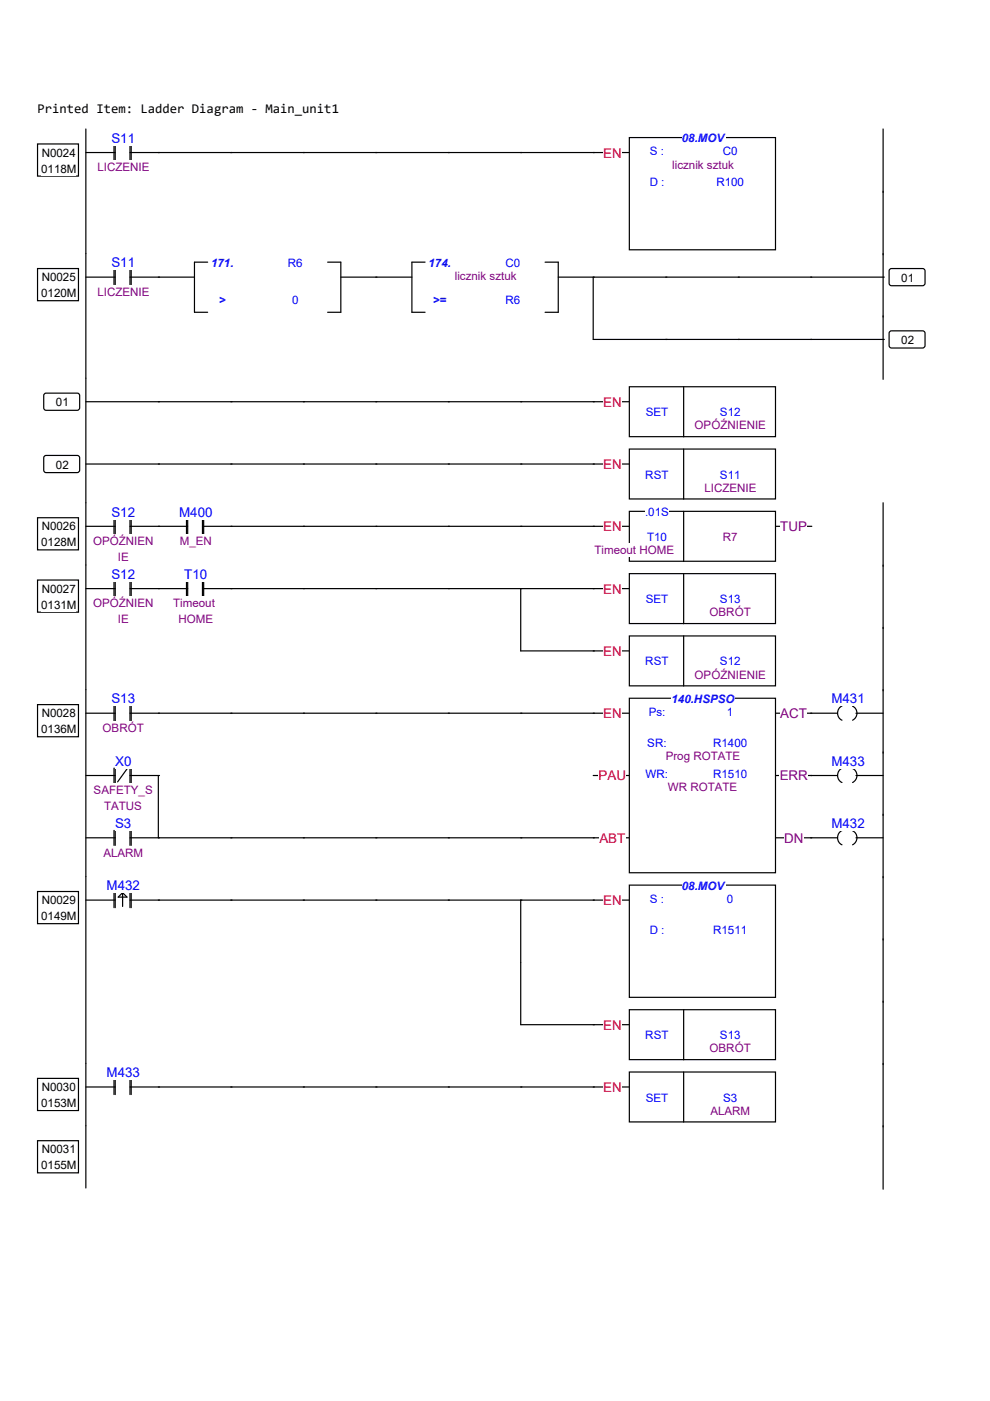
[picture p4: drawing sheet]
<svg xmlns="http://www.w3.org/2000/svg" width="210mm" height="297mm" viewBox="0 0 210 297" stroke-linecap="round" stroke-linejoin="round" font-family="sans-serif">
<path d="M8 30.5h8.6v6.8h-8.6z" fill="none" stroke="#000" stroke-width=".25"/>
<g fill="#fff">
<path d="M8.8 30.9h7.2v2.8h-7.2z"/>
<path d="M8.7 34.4h7.4v2.8h-7.4z"/>
</g>
<path d="M18.2 27.3v26.5M18.2 32.3h6.2M24.2 30.8v3.2M24.4 30.8v3.2M27.6 32.3h6.2M27.6 30.8v3.2M27.8 30.8v3.2" fill="none" stroke="#000" stroke-width=".25"/>
<g fill="#fff">
<path d="M23.6 27.7h5.1v3.2h-5.1z"/>
<path d="M20.7 34.1h10.9v2.8h-10.9z"/>
</g>
<path d="M33.6 32.3h99.8" fill="none" stroke="#000" stroke-width=".25"/>
<path d="M127.9 30.9h3.9v3.1h-3.9z" fill="#fff"/>
<path d="M133.4 29.2h31v23.8h-31z" fill-rule="evenodd" fill="#fff"/>
<path d="M133.4 29.2h31v23.8h-31z" fill="none" stroke="#000" stroke-width=".25"/>
<g fill="#fff">
<path d="M144.6 27.9h9.3v2.8h-9.3z"/>
<path d="M137.8 30.7h3v2.8h-3z"/>
<path d="M153.2 30.7h3.2v2.8h-3.2z"/>
<path d="M142.5 33.5h13.1v2.8h-13.1z"/>
<path d="M137.8 37.3h3.1v2.8h-3.1z"/>
<path d="M151.9 37.3h5.8v2.8h-5.8z"/>
</g>
<path d="M187.2 27.3v26.7" fill="none" stroke="#000" stroke-width=".25"/>
<path d="M8 56.9h8.6v6.9h-8.6z" fill-rule="evenodd" fill="#fff"/>
<path d="M8 56.9h8.6v6.9h-8.6z" fill="none" stroke="#000" stroke-width=".25"/>
<g fill="#fff">
<path d="M8.8 57.4h7.2v2.8h-7.2z"/>
<path d="M8.7 60.8h7.4v2.8h-7.4z"/>
</g>
<path d="M18.2 53.8v26.4M18.2 58.8h6.2M24.2 57.2v3.2M24.4 57.2v3.2M27.6 58.8h6.2M27.6 57.2v3.2M27.8 57.2v3.2" fill="none" stroke="#000" stroke-width=".25"/>
<g fill="#fff">
<path d="M23.6 54.1h5.1v3.2h-5.1z"/>
<path d="M20.7 60.5h10.9v2.8h-10.9z"/>
</g>
<path d="M33.6 58.8h7.6M44 55.6h-2.8v10.6h2.8M69.5 55.6h2.8v10.6h-2.8M72.3 58.8h7.6" fill="none" stroke="#000" stroke-width=".25"/>
<g fill="#fff">
<path d="M44.7 54.3h4.8v2.8h-4.8z"/>
<path d="M61 54.3h3.2v2.8h-3.2z"/>
<path d="M46.4 62.3h1.4v2.8h-1.4z"/>
<path d="M61.9 62.3h1.4v2.8h-1.4z"/>
</g>
<path d="M79.7 58.8h7.6M90.1 55.6h-2.8v10.6h2.8M115.6 55.6h2.8v10.6h-2.8M118.4 58.8h7.6" fill="none" stroke="#000" stroke-width=".25"/>
<g fill="#fff">
<path d="M90.8 54.3h4.8v2.8h-4.8z"/>
<path d="M107.1 54.3h3.2v2.8h-3.2z"/>
<path d="M96.4 57.1h13.1v2.8h-13.1z"/>
<path d="M91.8 62.3h2.9v2.8h-2.9z"/>
<path d="M107.1 62.3h3.2v2.8h-3.2z"/>
</g>
<path d="M187.2 53.8v13.4M187.5 58.8h-61.7v13.2" fill="none" stroke="#000" stroke-width=".25"/>
<path d="M188.6 57.2l.4-.3 6.9 .1 .2 .4v2.9l-.5 .3-6.8-.1-.3-.4z" fill-rule="evenodd" fill="#fff"/>
<path d="M188.6 57.2l.4-.3 6.9 .1 .2 .4v2.9l-.5 .3-6.8-.1-.3-.4z" fill="none" stroke="#000" stroke-width=".25"/>
<path d="M191.1 57.5h2.7v2.8h-2.7z" fill="#fff"/>
<path d="M125.8 72h61.7M187.2 67v13.4" fill="none" stroke="#000" stroke-width=".25"/>
<path d="M188.6 70.4l.4-.3 6.9 .1 .2 .5v2.8l-.5 .3-6.8-.1-.3-.4z" fill-rule="evenodd" fill="#fff"/>
<path d="M188.6 70.4l.4-.3 6.9 .1 .2 .5v2.8l-.5 .3-6.8-.1-.3-.4z" fill="none" stroke="#000" stroke-width=".25"/>
<path d="M191.1 70.7h2.7v2.8h-2.7z" fill="#fff"/>
<path d="M18.2 80.2v26.4" fill="none" stroke="#000" stroke-width=".25"/>
<path d="M9.3 83.6l.5-.2h6.8l.3 .5-.1 2.8-.4 .3-6.9-.1-.2-.4z" fill-rule="evenodd" fill="#fff"/>
<path d="M9.3 83.6l.5-.2h6.8l.3 .5-.1 2.8-.4 .3-6.9-.1-.2-.4z" fill="none" stroke="#000" stroke-width=".25"/>
<path d="M11.9 83.9h2.7v2.8h-2.7z" fill="#fff"/>
<path d="M18.2 85.2h115.2" fill="none" stroke="#000" stroke-width=".25"/>
<path d="M127.9 83.7h3.9v3.2h-3.9z" fill="#fff"/>
<path d="M133.4 82h31v10.6h-31z" fill-rule="evenodd" fill="#fff"/>
<path d="M133.4 82h31v10.6h-31zM144.9 82v10.6" fill="none" stroke="#000" stroke-width=".25"/>
<g fill="#fff">
<path d="M136.9 86h4.8v2.8h-4.8z"/>
<path d="M152.7 86h4.3v2.8h-4.3z"/>
<path d="M147.3 88.8h15v2.8h-15z"/>
</g>
<path d="M9.3 96.8l.5-.2h6.8l.3 .5-.1 2.8-.4 .3-6.9-.1-.2-.4z" fill-rule="evenodd" fill="#fff"/>
<path d="M9.3 96.8l.5-.2h6.8l.3 .5-.1 2.8-.4 .3-6.9-.1-.2-.4z" fill="none" stroke="#000" stroke-width=".25"/>
<path d="M11.9 97.1h2.7v2.8h-2.7z" fill="#fff"/>
<path d="M18.2 98.4h115.2" fill="none" stroke="#000" stroke-width=".25"/>
<path d="M127.9 96.9h3.9v3.2h-3.9z" fill="#fff"/>
<path d="M133.4 95.2h31v10.6h-31z" fill-rule="evenodd" fill="#fff"/>
<path d="M133.4 95.2h31v10.6h-31zM144.9 95.2v10.6" fill="none" stroke="#000" stroke-width=".25"/>
<g fill="#fff">
<path d="M136.8 99.2h5v2.8h-5z"/>
<path d="M152.7 99.2h4.3v2.8h-4.3z"/>
<path d="M149.4 102h10.9v2.8h-10.9z"/>
</g>
<path d="M8 109.8h8.6v6.8h-8.6z" fill-rule="evenodd" fill="#fff"/>
<path d="M8 109.8h8.6v6.8h-8.6z" fill="none" stroke="#000" stroke-width=".25"/>
<g fill="#fff">
<path d="M8.8 110.2h7.2v2.8h-7.2z"/>
<path d="M8.7 113.6h7.4v2.8h-7.4z"/>
</g>
<path d="M18.2 106.6v13.2M18.2 111.6h6.2M24.2 110v3.2M24.4 110v3.2M27.6 111.6h6.2M27.6 110v3.2M27.8 110v3.2" fill="none" stroke="#000" stroke-width=".25"/>
<g fill="#fff">
<path d="M23.6 107h5.1v3.2h-5.1z"/>
<path d="M19.7 113.3h12.8v2.8h-12.8z"/>
<path d="M25 116.6h2.3v2.8h-2.3z"/>
</g>
<path d="M33.6 111.6h6.2M39.5 110v3.2M39.8 110v3.2M42.9 111.6h6.3M42.9 110v3.2M43.2 110v3.2" fill="none" stroke="#000" stroke-width=".25"/>
<g fill="#fff">
<path d="M38 107h7v3.2h-7z"/>
<path d="M38.1 113.3h6.8v2.8h-6.8z"/>
</g>
<path d="M48.9 111.6h84.5" fill="none" stroke="#000" stroke-width=".25"/>
<path d="M127.9 110.1h3.9v3.2h-3.9z" fill="#fff"/>
<path d="M164.5 111.6h7.6" fill="none" stroke="#000" stroke-width=".25"/>
<path d="M165.4 110.1h5.7v3.2h-5.7z" fill="#fff"/>
<path d="M133.4 108.4h31v10.6h-31z" fill-rule="evenodd" fill="#fff"/>
<path d="M133.4 108.4h31v10.6h-31zM144.9 108.4v10.6" fill="none" stroke="#000" stroke-width=".25"/>
<g fill="#fff">
<path d="M136.8 107.1h5v2.8h-5z"/>
<path d="M137.2 112.4h4.2v2.8h-4.2z"/>
<path d="M126 115.2h16.9v2.8h-16.9z"/>
<path d="M153.2 112.4h3.2v2.8h-3.2z"/>
</g>
<path d="M187.2 106.6v13.5" fill="none" stroke="#000" stroke-width=".25"/>
<path d="M8 123h8.6v6.8h-8.6z" fill-rule="evenodd" fill="#fff"/>
<path d="M8 123h8.6v6.8h-8.6z" fill="none" stroke="#000" stroke-width=".25"/>
<g fill="#fff">
<path d="M8.8 123.4h7.2v2.8h-7.2z"/>
<path d="M8.7 126.8h7.4v2.8h-7.4z"/>
</g>
<path d="M18.2 119.8v26.4M18.2 124.8h6.2M24.2 123.2v3.2M24.4 123.2v3.2M27.6 124.8h6.2M27.6 123.2v3.2M27.8 123.2v3.2" fill="none" stroke="#000" stroke-width=".25"/>
<g fill="#fff">
<path d="M23.6 120.2h5.1v3.2h-5.1z"/>
<path d="M19.7 126.5h12.8v2.8h-12.8z"/>
<path d="M25 129.8h2.3v2.8h-2.3z"/>
</g>
<path d="M33.6 124.8h6.2M39.5 123.2v3.2M39.8 123.2v3.2M42.9 124.8h6.3M42.9 123.2v3.2M43.2 123.2v3.2" fill="none" stroke="#000" stroke-width=".25"/>
<g fill="#fff">
<path d="M39.1 120.2h4.8v3.2h-4.8z"/>
<path d="M36.7 126.5h9.6v2.8h-9.6z"/>
<path d="M37.8 129.8h7.4v2.8h-7.4z"/>
</g>
<path d="M48.9 124.8h84.5M110.4 124.8v13.2" fill="none" stroke="#000" stroke-width=".25"/>
<path d="M127.9 123.3h3.9v3.2h-3.9z" fill="#fff"/>
<path d="M133.4 121.6h31v10.6h-31z" fill-rule="evenodd" fill="#fff"/>
<path d="M133.4 121.6h31v10.6h-31zM144.9 121.6v10.6" fill="none" stroke="#000" stroke-width=".25"/>
<g fill="#fff">
<path d="M136.9 125.6h4.8v2.8h-4.8z"/>
<path d="M152.7 125.6h4.3v2.8h-4.3z"/>
<path d="M150.5 128.4h8.7v2.8h-8.7z"/>
</g>
<path d="M187.2 119.8v13.5M110.4 138h23" fill="none" stroke="#000" stroke-width=".25"/>
<path d="M127.9 136.5h3.9v3.2h-3.9z" fill="#fff"/>
<path d="M133.4 134.8h31v10.6h-31z" fill-rule="evenodd" fill="#fff"/>
<path d="M133.4 134.8h31v10.6h-31zM144.9 134.8v10.7" fill="none" stroke="#000" stroke-width=".25"/>
<g fill="#fff">
<path d="M136.8 138.9h5v2.7h-5z"/>
<path d="M152.7 138.9h4.3v2.7h-4.3z"/>
<path d="M147.3 141.6h15v2.8h-15z"/>
</g>
<path d="M187.2 133v13.5" fill="none" stroke="#000" stroke-width=".25"/>
<path d="M8 149.4h8.6v6.8h-8.6z" fill-rule="evenodd" fill="#fff"/>
<path d="M8 149.4h8.6v6.8h-8.6z" fill="none" stroke="#000" stroke-width=".25"/>
<g fill="#fff">
<path d="M8.8 149.8h7.2v2.8h-7.2z"/>
<path d="M8.7 153.2h7.4v2.8h-7.4z"/>
</g>
<path d="M18.2 146.2v39.6M18.2 151.2h6.2M24.2 149.6v3.2M24.4 149.6v3.2M27.6 151.2h6.2M27.6 149.6v3.2M27.8 149.6v3.2" fill="none" stroke="#000" stroke-width=".25"/>
<g fill="#fff">
<path d="M23.6 146.6h5.1v3.2h-5.1z"/>
<path d="M21.8 152.9h8.7v2.8h-8.7z"/>
</g>
<path d="M33.6 151.2h99.8" fill="none" stroke="#000" stroke-width=".25"/>
<path d="M127.9 149.7h3.9v3.2h-3.9z" fill="#fff"/>
<path d="M125.8 164.4h7.6" fill="none" stroke="#000" stroke-width=".25"/>
<path d="M126.9 162.9h5.9v3.2h-5.9z" fill="#fff"/>
<path d="M125.8 177.6h7.6" fill="none" stroke="#000" stroke-width=".25"/>
<path d="M127 176.1h5.6v3.2h-5.6z" fill="#fff"/>
<path d="M164.5 151.2h7.6" fill="none" stroke="#000" stroke-width=".25"/>
<path d="M165.4 149.7h5.7v3.2h-5.7z" fill="#fff"/>
<path d="M164.5 164.4h7.6" fill="none" stroke="#000" stroke-width=".25"/>
<path d="M165.3 162.9h6v3.2h-6z" fill="#fff"/>
<path d="M164.5 177.6h7.6" fill="none" stroke="#000" stroke-width=".25"/>
<path d="M166.2 176.1h4.1v3.2h-4.1z" fill="#fff"/>
<path d="M133.4 148h31v37h-31z" fill-rule="evenodd" fill="#fff"/>
<path d="M133.4 148h31v37h-31z" fill="none" stroke="#000" stroke-width=".25"/>
<g fill="#fff">
<path d="M142.4 146.8h13.3v2.8h-13.3z"/>
<path d="M137.5 149.6h3.6v2.8h-3.6z"/>
<path d="M154.1 149.6h1.4v2.8h-1.4z"/>
<path d="M137.2 156.2h4.2v2.8h-4.2z"/>
<path d="M151.2 156.2h7.2v2.8h-7.2z"/>
<path d="M141.1 159h15.9v2.8h-15.9z"/>
<path d="M136.9 162.8h4.9v2.8h-4.9z"/>
<path d="M151.2 162.8h7.2v2.8h-7.2z"/>
<path d="M141.6 165.6h14.9v2.8h-14.9z"/>
</g>
<path d="M171.9 151.2h5.7M178.5 149.7a1.68 1.68 0 0 0-.9 1.5 1.68 1.68 0 0 0 .9 1.5M180.8 149.7a1.64 1.64 0 0 1 .9 1.5 1.64 1.64 0 0 1-.9 1.5M181.5 151.2h5.7M187.2 146.2v13.5" fill="none" stroke="#000" stroke-width=".25"/>
<path d="M176.3 146.6h7v3.2h-7z" fill="#fff"/>
<path d="M18.2 164.4h6.2M24.2 162.9v3.1M24.4 162.9v3.1M27.1 162.9l-2.2 2.9M27.6 164.4h6.2M27.6 162.9v3.1M27.8 162.9v3.1" fill="none" stroke="#000" stroke-width=".25"/>
<g fill="#fff">
<path d="M24.4 159.8h3.4v3.2h-3.4z"/>
<path d="M19.9 166.2h12.5v2.8h-12.5z"/>
<path d="M22.1 169.5h8.1v2.8h-8.1z"/>
</g>
<path d="M187.2 159.4v13.5M33.6 164.4v13.2M171.9 164.4h5.7M178.5 162.9a1.68 1.68 0 0 0-.9 1.5 1.68 1.68 0 0 0 .9 1.5M180.8 162.9a1.64 1.64 0 0 1 .9 1.5 1.64 1.64 0 0 1-.9 1.5M181.5 164.4h5.7" fill="none" stroke="#000" stroke-width=".25"/>
<path d="M176.3 159.8h7v3.2h-7z" fill="#fff"/>
<path d="M18.2 177.6h6.2M24.2 176.1v3.1M24.4 176.1v3.1M27.6 177.6h6.2M27.6 176.1v3.1M27.8 176.1v3.1" fill="none" stroke="#000" stroke-width=".25"/>
<g fill="#fff">
<path d="M24.4 173h3.5v3.2h-3.5z"/>
<path d="M21.9 179.4h8.5v2.8h-8.5z"/>
</g>
<path d="M33.6 177.6h92.4M171.9 177.6h5.7M178.5 176.1a1.68 1.68 0 0 0-.9 1.5 1.68 1.68 0 0 0 .9 1.5M180.8 176.1a1.64 1.64 0 0 1 .9 1.5 1.64 1.64 0 0 1-.9 1.5M181.5 177.6h5.7M187.2 172.6v13.5" fill="none" stroke="#000" stroke-width=".25"/>
<path d="M176.3 173h7v3.2h-7z" fill="#fff"/>
<path d="M8 189h8.6v6.8h-8.6z" fill-rule="evenodd" fill="#fff"/>
<path d="M8 189h8.6v6.8h-8.6z" fill="none" stroke="#000" stroke-width=".25"/>
<g fill="#fff">
<path d="M8.8 189.4h7.2v2.8h-7.2z"/>
<path d="M8.7 192.9h7.4v2.8h-7.4z"/>
</g>
<path d="M18.2 185.8v39.7M18.2 190.8h6.2M24.2 189.3v3.1M24.4 189.3v3.1M25.1 190.2l.9-.9 .9 .9zM26 189.3v2.9M27.6 190.8h6.2M27.6 189.3v3.1M27.8 189.3v3.1" fill="none" stroke="#000" stroke-width=".25"/>
<path d="M22.6 186.2h7v3.2h-7z" fill="#fff"/>
<path d="M33.6 190.8h99.8M110.4 190.8v13.2" fill="none" stroke="#000" stroke-width=".25"/>
<path d="M127.9 189.4h3.9v3.1h-3.9z" fill="#fff"/>
<path d="M133.4 187.7h31v23.8h-31z" fill-rule="evenodd" fill="#fff"/>
<path d="M133.4 187.7h31v23.8h-31z" fill="none" stroke="#000" stroke-width=".25"/>
<g fill="#fff">
<path d="M144.6 186.4h9.3v2.8h-9.3z"/>
<path d="M137.8 189.2h3v2.8h-3z"/>
<path d="M154.1 189.2h1.4v2.8h-1.4z"/>
<path d="M137.8 195.8h3.1v2.8h-3.1z"/>
<path d="M151.2 195.8h7.2v2.8h-7.2z"/>
</g>
<path d="M187.2 185.8v26.7M110.4 204v13.3h23" fill="none" stroke="#000" stroke-width=".25"/>
<path d="M127.9 215.8h3.9v3.1h-3.9z" fill="#fff"/>
<path d="M133.4 214.1h31v10.6h-31z" fill-rule="evenodd" fill="#fff"/>
<path d="M133.4 214.1h31v10.6h-31zM144.9 214.1v10.6" fill="none" stroke="#000" stroke-width=".25"/>
<g fill="#fff">
<path d="M136.8 218.1h5v2.8h-5z"/>
<path d="M152.7 218.1h4.3v2.8h-4.3z"/>
<path d="M150.5 220.9h8.7v2.8h-8.7z"/>
</g>
<path d="M187.2 212.3v13.4" fill="none" stroke="#000" stroke-width=".25"/>
<path d="M8 228.6h8.6v6.9h-8.6z" fill-rule="evenodd" fill="#fff"/>
<path d="M8 228.6h8.6v6.9h-8.6z" fill="none" stroke="#000" stroke-width=".25"/>
<g fill="#fff">
<path d="M8.8 229.1h7.2v2.8h-7.2z"/>
<path d="M8.7 232.5h7.4v2.8h-7.4z"/>
</g>
<path d="M18.2 225.5v13.2M18.2 230.5h6.2M24.2 228.9v3.2M24.4 228.9v3.2M27.6 230.5h6.2M27.6 228.9v3.2M27.8 228.9v3.2" fill="none" stroke="#000" stroke-width=".25"/>
<path d="M22.6 225.8h7v3.2h-7z" fill="#fff"/>
<path d="M33.6 230.5h99.8" fill="none" stroke="#000" stroke-width=".25"/>
<path d="M127.9 229h3.9v3.2h-3.9z" fill="#fff"/>
<path d="M133.4 227.3h31v10.6h-31z" fill-rule="evenodd" fill="#fff"/>
<path d="M133.4 227.3h31v10.6h-31zM144.9 227.3v10.6" fill="none" stroke="#000" stroke-width=".25"/>
<g fill="#fff">
<path d="M136.9 231.3h4.8v2.8h-4.8z"/>
<path d="M153.3 231.3h3v2.8h-3z"/>
<path d="M150.6 234.1h8.4v2.8h-8.4z"/>
</g>
<path d="M187.2 225.5v13.4" fill="none" stroke="#000" stroke-width=".25"/>
<path d="M8 241.9h8.6v6.8h-8.6z" fill-rule="evenodd" fill="#fff"/>
<path d="M8 241.9h8.6v6.8h-8.6z" fill="none" stroke="#000" stroke-width=".25"/>
<g fill="#fff">
<path d="M8.8 242.3h7.2v2.8h-7.2z"/>
<path d="M8.7 245.7h7.4v2.8h-7.4z"/>
</g>
<path d="M18.2 238.7v13.2M187.2 238.7v13.4" fill="none" stroke="#000" stroke-width=".25"/>
<text font-size="2.8" x="8" y="23.9">Printed Item: Ladder Diagram - Main_unit1</text>
<g font-size="2.8" fill="#00f">
<text x="23.6" y="30.3">S11</text>
<text x="23.6" y="56.7">S11</text>
<text x="23.6" y="109.5">S12</text>
<text x="38" y="109.5">M400</text>
<text x="23.6" y="122.7">S12</text>
<text x="39.1" y="122.7">T10</text>
<text x="23.6" y="149.1">S13</text>
<text x="176.3" y="149.1">M431</text>
<text x="24.4" y="162.3">X0</text>
<text x="176.3" y="162.3">M433</text>
<text x="24.4" y="175.6">S3</text>
<text x="176.3" y="175.6">M432</text>
<text x="22.6" y="188.8">M432</text>
<text x="22.6" y="228.4">M433</text>
</g>
<g font-size="2.8" fill="#f00">
<text x="127.9" y="33.4">EN</text>
<text x="127.9" y="86.2">EN</text>
<text x="127.9" y="99.4">EN</text>
<text x="127.9" y="112.6">EN</text>
<text x="127.9" y="125.9">EN</text>
<text x="127.9" y="139.1">EN</text>
<text x="127.9" y="152.3">EN</text>
<text x="126.9" y="165.5">PAU</text>
<text x="127.1" y="178.7">ABT</text>
<text x="127.9" y="191.9">EN</text>
<text x="127.9" y="218.3">EN</text>
<text x="127.9" y="231.5">EN</text>
</g>
<g font-size="2.8" fill="#800080">
<text x="165.4" y="112.6">TUP</text>
<text x="165.4" y="152.3">ACT</text>
<text x="165.3" y="165.5">ERR</text>
<text x="166.2" y="178.7">DN</text>
</g>
<g font-size="2.5">
<text x="8.8" y="33.2">N0024</text>
<text x="8.7" y="36.6">0118M</text>
<text x="8.8" y="59.6">N0025</text>
<text x="191.1" y="59.7">01</text>
<text x="8.7" y="63">0120M</text>
<text x="191.1" y="72.9">02</text>
<text x="11.9" y="86.1">01</text>
<text x="11.9" y="99.4">02</text>
<text x="8.8" y="112.4">N0026</text>
<text x="8.7" y="115.9">0128M</text>
<text x="8.8" y="125.6">N0027</text>
<text x="8.7" y="129.1">0131M</text>
<text x="8.7" y="155.5">0136M</text>
<text x="8.8" y="152.1">N0028</text>
<text x="8.8" y="191.7">N0029</text>
<text x="8.7" y="195.1">0149M</text>
<text x="8.8" y="231.3">N0030</text>
<text x="8.7" y="234.7">0153M</text>
<text x="8.8" y="244.5">N0031</text>
<text x="8.7" y="247.9">0155M</text>
</g>
<g font-size="2.5" fill="#00f">
<text x="137.8" y="32.9">S :</text>
<text x="144.6" y="30.1">08.MOV</text>
<text x="153.2" y="32.9">C0</text>
<text x="137.8" y="39.5">D :</text>
<text x="151.9" y="39.5">R100</text>
<text x="44.7" y="56.6">171.</text>
<text x="61" y="56.6">R6</text>
<text x="90.8" y="56.6">174.</text>
<text x="107.1" y="56.6">C0</text>
<text x="46.4" y="64.6">&gt;</text>
<text x="61.9" y="64.6">0</text>
<text x="91.8" y="64.6">&gt;=</text>
<text x="107.1" y="64.6">R6</text>
<text x="136.9" y="88.3">SET</text>
<text x="152.7" y="88.3">S12</text>
<text x="136.8" y="101.5">RST</text>
<text x="152.7" y="101.5">S11</text>
<text x="136.8" y="109.4">.01S</text>
<text x="137.2" y="114.7">T10</text>
<text x="136.9" y="127.9">SET</text>
<text x="152.7" y="127.9">S13</text>
<text x="136.8" y="141.1">RST</text>
<text x="152.7" y="141.1">S12</text>
<text x="142.4" y="149">140.HSPSO</text>
<text x="137.5" y="151.8">Ps:</text>
<text x="154.1" y="151.8">1</text>
<text x="137.2" y="158.4">SR:</text>
<text x="151.2" y="158.4">R1400</text>
<text x="136.9" y="165">WR:</text>
<text x="151.2" y="165">R1510</text>
<text x="137.8" y="191.4">S :</text>
<text x="144.6" y="188.6">08.MOV</text>
<text x="154.1" y="191.4">0</text>
<text x="137.8" y="198">D :</text>
<text x="151.2" y="198">R1511</text>
<text x="136.8" y="220.3">RST</text>
<text x="152.7" y="220.3">S13</text>
<text x="136.9" y="233.6">SET</text>
<text x="153.3" y="233.6">S3</text>
</g>
<g font-size="2.5" fill="#800080">
<text x="142.5" y="35.7">licznik sztuk</text>
<text x="20.7" y="36.3">LICZENIE</text>
<text x="96.4" y="59.4">licznik sztuk</text>
<text x="20.7" y="62.7">LICZENIE</text>
<text x="147.3" y="91.1">OPÓŹNIENIE</text>
<text x="149.4" y="104.3">LICZENIE</text>
<text x="19.7" y="115.6">OPÓŹNIEN</text>
<text x="25" y="118.9">IE</text>
<text x="38.1" y="115.6">M_EN</text>
<text x="126" y="117.5">Timeout HOME</text>
<text x="153.2" y="114.7">R7</text>
<text x="19.7" y="128.8">OPÓŹNIEN</text>
<text x="36.7" y="128.8">Timeout</text>
<text x="150.5" y="130.7">OBRÓT</text>
<text x="25" y="132.1">IE</text>
<text x="37.8" y="132.1">HOME</text>
<text x="147.3" y="143.9">OPÓŹNIENIE</text>
<text x="21.8" y="155.2">OBRÓT</text>
<text x="141.1" y="161.2">Prog ROTATE</text>
<text x="141.6" y="167.8">WR ROTATE</text>
<text x="19.9" y="168.4">SAFETY_S</text>
<text x="22.1" y="171.7">TATUS</text>
<text x="21.9" y="181.6">ALARM</text>
<text x="150.5" y="223.1">OBRÓT</text>
<text x="150.6" y="236.3">ALARM</text>
</g>
</svg>
